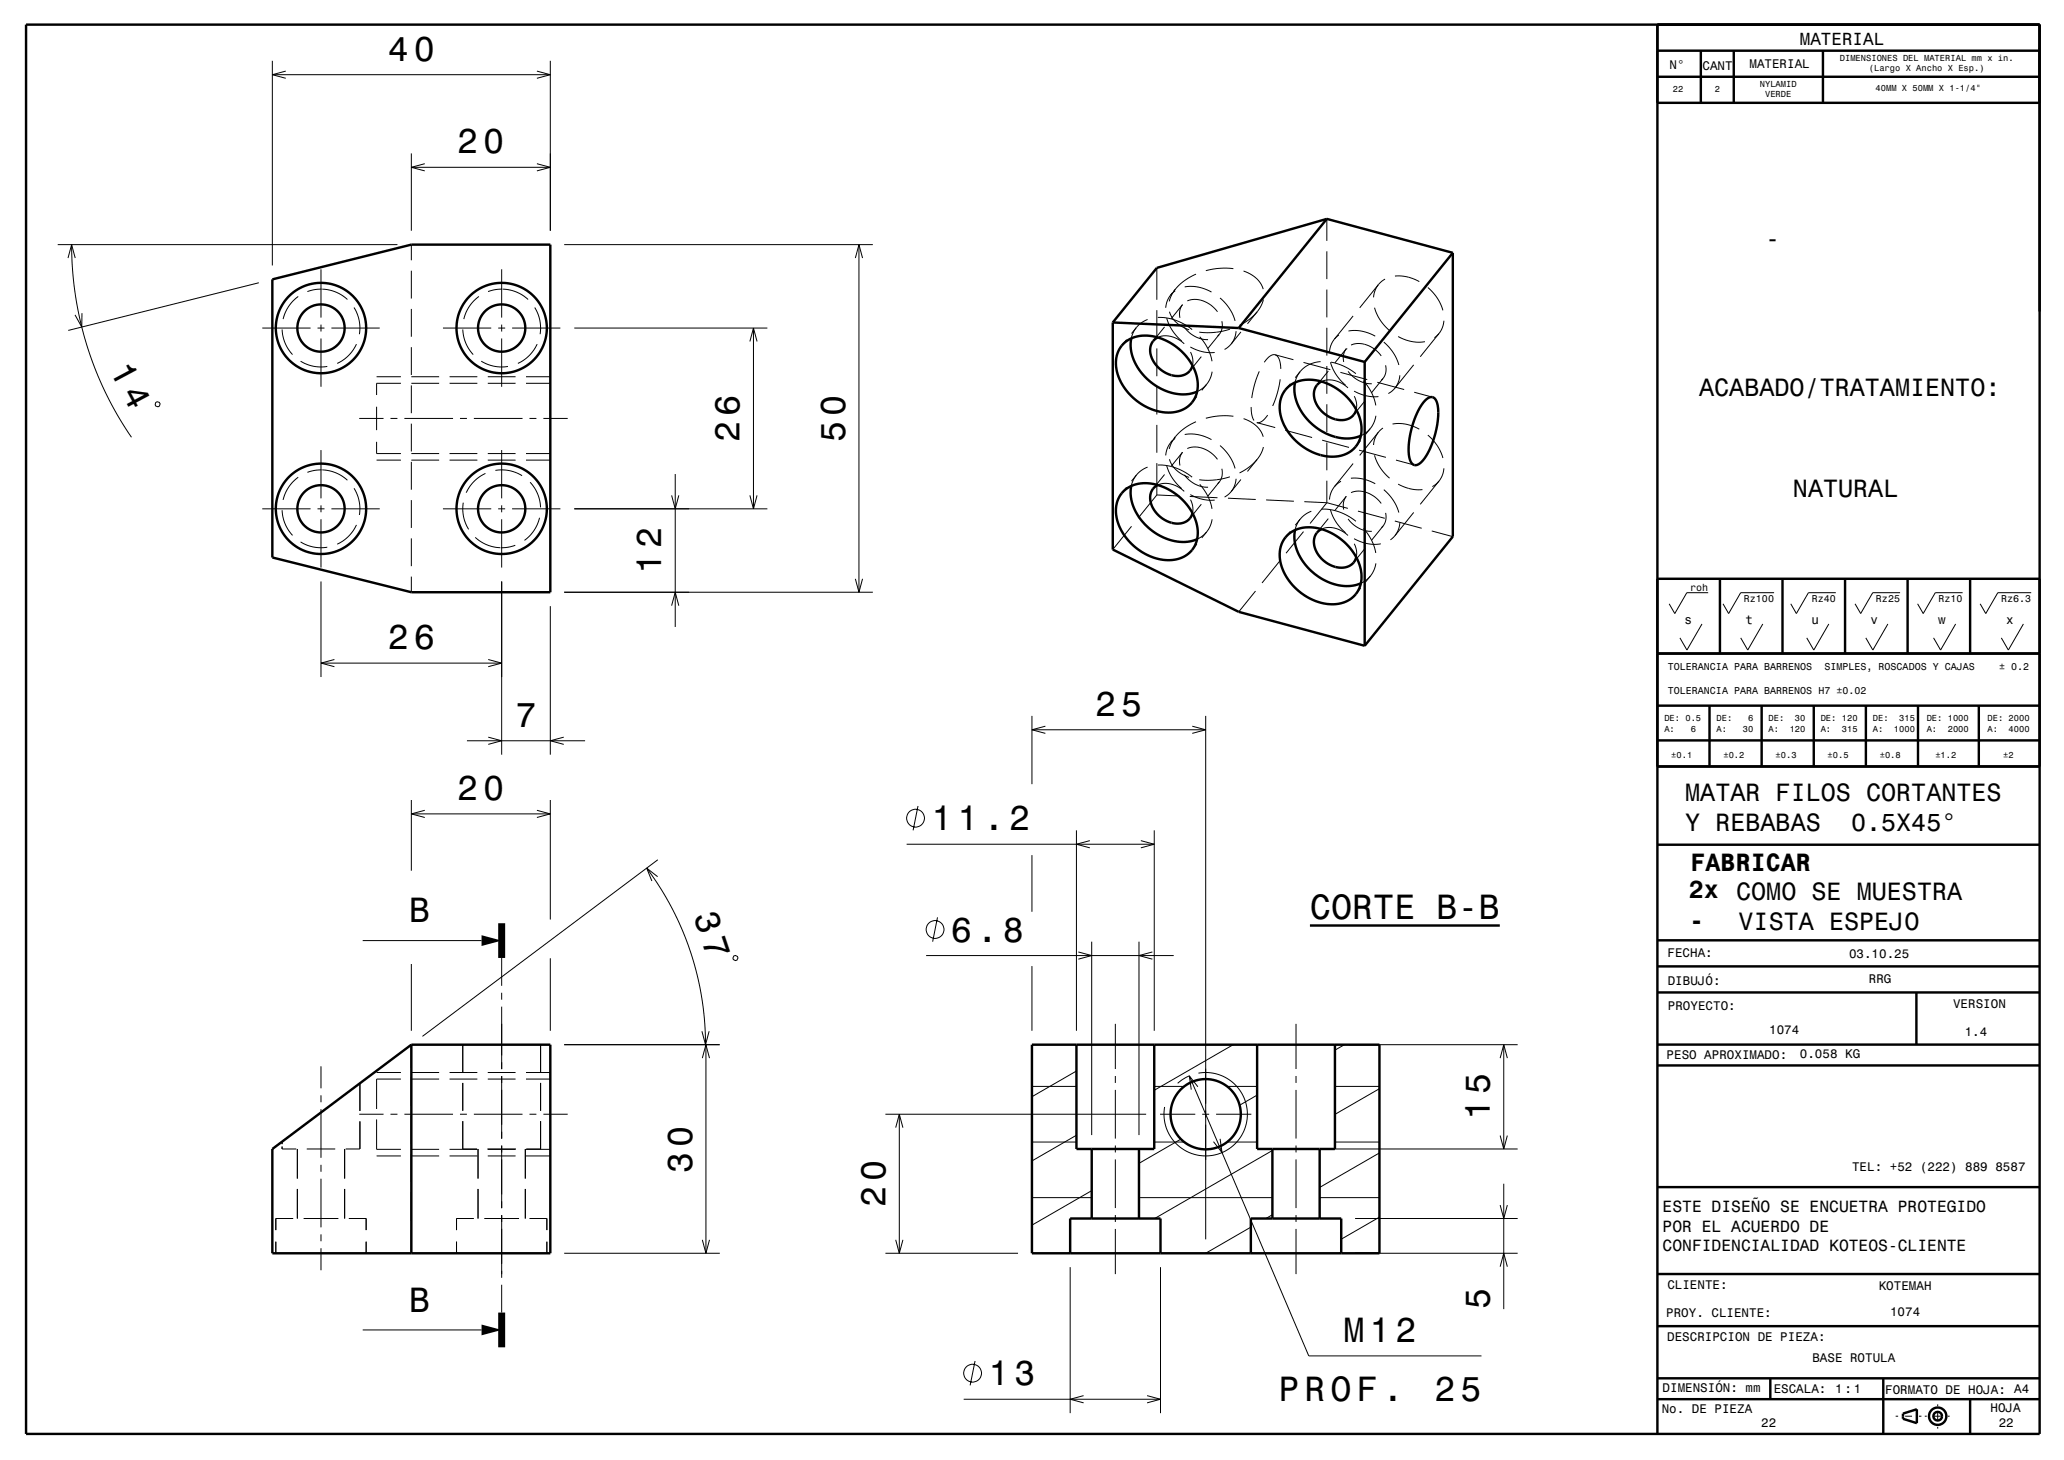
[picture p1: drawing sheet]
<svg xmlns="http://www.w3.org/2000/svg" width="297mm" height="210mm" viewBox="0 0 297 210" stroke-linecap="round" stroke-linejoin="round" font-family="sans-serif">
<g fill="none" stroke="#000" stroke-width=".14">
<path d="M39.2 8.7v29.5M39.2 10.7h40M41.1 10.2l-1.9 .5 1.9 .6M77.3 10.2l1.9 .5-1.9 .6M79.2 8.7v24.5M8.3 35.2h48.9M9.8 37.1l.5-1.9 .5 1.9M10.3 35.2l.1 3.7 .4 3.5 .7 3.5 1 3.8 1.4 3.8 1.3 3 1.6 3 2.1 3.4M46.2 38.7v7M59.2 22.1v11.1M59.2 35.2v2.2M59.2 38.9v4"/>
<path d="M59.2 24.1h20M61.1 23.5l-1.9 .6 1.9 .5M72.2 38.7v7M77.3 23.5l1.9 .6-1.9 .5M81.2 35.2h44.4M123.1 37.1l.5-1.9 .5 1.9M123.6 35.2v50M166.5 38.5v4.6M172.1 39.4a7.8 7.8 0 0 0-3 2.2M177.5 38.6a10.2 10.2 0 0 0-4 .3M178.9 39a4.1 4.1 0 0 1 2.9 2.6M190.9 31.5v3.1"/>
<path d="M190.9 36.1v4M200.7 39.7a6 6 0 0 1 3.5 .8M11.8 45v2l-1-1.7M22.4 57.9l.2-.1 .3 .1 .1 .2-.1 .3-.2 .1-.3-.1-.1-.2zM37.2 40.7l-27.4 6.8M37.7 47.2h7M40.6 47.4a5.6 5.6 0 0 0 1.5 3.6M42.9 42.6a5.6 5.6 0 0 0-2.2 3.3M43.3 52a5.6 5.6 0 0 0 3.8 .7M45.7 47.2h1M46.2 46.7v1M46.2 48.7v6.9"/>
<path d="M46.3 41.6l-1.1 .1-1 .2M46.4 41.6a5.6 5.6 0 0 1 3.6 1.5M47.7 47.2h6.9M50.9 44.2a5.6 5.6 0 0 1 .8 3.9M51.3 49.5a5.6 5.6 0 0 1-2.8 2.8M54.2 58.5v3.4M54.2 54.2h3.5M57.7 55.1h-3.5v1.7M59.2 44.4v4M59.2 49.9v4M59.2 55.4v4M59.2 55.1h4"/>
<path d="M59.2 54.2h4M63.7 47.2h7M64.7 55.1h4M64.7 54.2h4M66.6 47.4a5.6 5.6 0 0 0 1.5 3.6M68.9 42.6a5.6 5.6 0 0 0-2.2 3.3M69.3 52a5.6 5.6 0 0 0 3.8 .7M70.2 55.1h4M70.2 54.2h4M71.7 47.2h1M72.2 46.7v1M72.2 48.7v6.9"/>
<path d="M72.3 41.6l-1.1 .1-1 .2M72.4 41.6a5.6 5.6 0 0 1 3.6 1.5M73.7 47.2h6.9M75.7 55.1h3.5M75.7 54.2h3.5M76.9 44.2a5.6 5.6 0 0 1 .8 3.9M77.3 49.5a5.6 5.6 0 0 1-2.8 2.8M82.6 47.2h27.8M107.9 49.1l.5-1.9 .5 1.9M108.4 47.2v26M162.1 48.9l-.7 .8M163.5 47.1l-.5 .8-.2 .8"/>
<path d="M163.5 47.1l-.7 .9M165.1 46l-.8 .4-.8 .7M166.5 44.6v4M166.5 50.1v4M166.5 55.6v4M166.6 45.7a7.5 7.5 0 0 1 4.9 1.7M166.7 48.5h-.1M166.7 48.5a3.7 3.7 0 0 1 3.7 .9M167.6 47l-1.7 2.1M167.9 45.8a6.7 6.7 0 0 0 2.2 3.3M168.3 44.8a4.1 4.1 0 0 0 2.8 2.6M168.4 42.4l-.4 .8-.3 1.1"/>
<path d="M168.7 42.2l-.3 .2M169.1 41.8l-.7 .6M169.1 41.6l-.6 1-.2 .7M169.1 41.6l-.2 .3M170.2 43.8a2.19 2.19 0 0 0-.4 1.9M170.2 43.8l-1.7 2.1M170.2 43.8h.1M170.4 47.1a4.2 4.2 0 0 0 3.4 1.7M170.5 41.3a5.8 5.8 0 0 1 3.8 .7M170.8 43.3a3.8 3.8 0 0 1 4.4 1.5M171.3 49.9a6 6 0 0 0 3.5 .8M171.3 50.6v.1a2.86 2.86 0 0 1 .3 1.9"/>
<path d="M172.2 57l-.7 .9M172.6 48.4a7.1 7.1 0 0 1 1.8 3.6M172.9 51.3l-1.7 2M173.6 55.3l-.5 .5-.8 .5M173.6 55.3l-.7 .8M174.4 53.5l-.3 1-.5 .8M175.5 48.1l-.3 .2M175.5 48.1l-1.7 2M175.6 42.9a6.7 6.7 0 0 1 2.1 3.3M175.8 46.2a2.2 2.2 0 0 1-.3 1.9M177 47.4a10.3 10.3 0 0 1-4.4 .4M177.2 49.5l-1 .8"/>
<path d="M177.5 59.9a10.1 10.1 0 0 0-4 .3M177.9 47.6l-.3 1.1-.4 .8M178.6 47.7l-1.4 1.8M180 58.5l.1 1.1 .3 .9M180.9 44.8l-1.2 1.2-1.3 .8M180.9 44.8l-1.4 1.8M181.2 53.4a14.1 14.1 0 0 0-1.1 3.9M181.8 43.1l-.3 .8-.6 .9M182.4 59.7a1.76 1.76 0 0 1-1.5 1.1M183.5 51a1.72 1.72 0 0 1 .8 1.7v.4M183.5 51a1.76 1.76 0 0 0-1.6 1.1M183.5 51l2.6 .7"/>
<path d="M184.2 54.6a14.2 14.2 0 0 1-1.1 3.8M185.7 55.2l-.7 .9M187.1 53.5l-.5 .7-.3 .8M187.1 53.5l-.7 .8M187.6 52.1l3.8 1.1M190 52a4.1 4.1 0 0 0-2.9 1.5M190.2 54.8v.1M190.3 54.8a3.7 3.7 0 0 1 3.7 1M190.9 41.6v4M190.9 47.1v4M190.9 52.6v4M190.9 58.1v4"/>
<path d="M191.1 53.4l-1.6 2M191.5 52.1a6.6 6.6 0 0 0 2.1 3.3M191.5 52.1a8 8 0 0 1 3.6 1.6M192 48.8l-.5 .8-.2 1M192.7 48.2l-.7 .6M192.9 53.6l3.8 1M193.7 50.2a2.21 2.21 0 0 0-.3 1.9M193.7 50.2h.1M193.7 50.2l-1.6 2M194 53.4a4.2 4.2 0 0 0 3.4 1.8M194 47.6a5.8 5.8 0 0 1 3.9 .8M194.4 49.6a3.8 3.8 0 0 1 4.4 1.6"/>
<path d="M194.7 45.4l-2.7 3.4M194.8 56.3a6 6 0 0 0 3.5 .7M194.9 57v.1a2.82 2.82 0 0 1 .3 1.8M196.2 54.8a7.2 7.2 0 0 1 1.8 3.5M196.4 57.6l-1.6 2.1M197.8 44.3a6.6 6.6 0 0 0 2.2 3.3M198 59.8l-.3 1-.5 .8M198.2 55l3.9 1M198.3 40.9l-.4 .8-.3 1.1M198.3 40.9l-2.6 3.4M199 54.4l-.2 .3M199 54.4l-1.6 2.1"/>
<path d="M199.1 49.2a6.7 6.7 0 0 1 2.2 3.3M199.3 40.1l-1 .8M199.4 52.5a2.22 2.22 0 0 1-.4 1.9M200.7 55.8l-.9 .8M201.2 48.4a5.8 5.8 0 0 0 3.8 .7M201.4 54l-.2 1-.5 .8M203.4 52.5l-2.7 3.3M203.5 56.4l2.6 .7M205.5 41.4a6.6 6.6 0 0 1 2.1 3.2M207.1 48l-.7 .6M207.1 48l-2.7 3.3M207.8 46.1l-.3 1.1-.4 .8"/>
<path d="M37.7 73.2h7M40.6 73.4a5.6 5.6 0 0 0 1.5 3.6M42.9 68.6a5.6 5.6 0 0 0-2.2 3.3M43.3 78a5.6 5.6 0 0 0 3.8 .7M45.7 73.2h1M46.2 64.7v7M46.2 72.7v1M46.2 74.7v6.9M46.3 67.6l-1.1 .1-1 .2M46.4 67.6a5.6 5.6 0 0 1 3.6 1.5M47.7 73.2h6.9M50.9 70.2a5.6 5.6 0 0 1 .8 3.9"/>
<path d="M51.3 75.5a5.6 5.6 0 0 1-2.8 2.8M51.7 60.2h3.5M54.2 63.6v1.6h3.5M54.2 66.2h3.5M56.2 60.2h1M58.2 60.2h7M59.2 60.9v4M59.2 66.4v4M59.2 71.9v4M59.2 77.4v4M59.2 65.2h4M59.2 66.2h4"/>
<path d="M63.7 73.2h7M64.7 65.2h4M64.7 66.2h4M66.2 60.2h1M66.7 72.3a5.6 5.6 0 0 0 .7 3.8M68.2 60.2h7M68.4 77.3a5.6 5.6 0 0 0 3.6 1.5M69.9 68.1a5.6 5.6 0 0 0-2.8 2.8M70.2 65.2h4M70.2 66.2h4M71.3 67.7a5.6 5.6 0 0 1 3.8 .7M71.7 73.2h1"/>
<path d="M72.2 64.7v7M72.2 72.7v1M72.2 74.7v6.9M73.7 73.2h6.9M74.1 78.4l-.9 .3-1.1 .1M75.7 65.2h3.5M75.7 66.2h3.5M76.2 60.2h1M76.3 69.4a5.6 5.6 0 0 1 1.5 3.6M77.6 74.5a5.6 5.6 0 0 1-2.1 3.2M78.2 60.2h3.5M82.6 73.2h27.8"/>
<path d="M96.6 71.3l.6 1.9 .5-1.9M97.2 68.2v22M107.9 71.3l.5 1.9 .5-1.9M162.1 70.1l-.7 .9M162.8 75.7l-2.7 3.3M163.5 68.3l-.5 .8-.2 .8M163.5 68.3l-.7 .9M165.1 67.2l-.8 .4-.8 .7M166.5 71.2l3.2 .1M166.5 71.2l-2.7 3.3M166.5 61.1v4M166.5 66.6v4.6"/>
<path d="M166.6 66.9a7.5 7.5 0 0 1 4.9 1.7M166.7 69.7l-.1 .1M166.7 69.7a3.7 3.7 0 0 1 3.7 1M167.6 68.3l-1.7 2M167.9 67a6.7 6.7 0 0 0 2.2 3.3M168.3 66.1a4 4 0 0 0 2.8 2.6M168.4 63.7l-.4 .8-.3 1M168.7 63.4l-.3 .3M169.1 63.1l-.7 .6M169.1 62.8l-.6 1-.2 .8M169.1 62.8l-.2 .3M170.2 65.1a2.19 2.19 0 0 0-.4 1.9"/>
<path d="M170.2 65.1l-1.7 2M170.2 65v.1M170.4 68.3a4.2 4.2 0 0 0 3.4 1.8M170.5 62.5a5.8 5.8 0 0 1 3.8 .7M170.8 64.5a3.8 3.8 0 0 1 4.4 1.6M171.2 71.4l4 .2M171.3 71.1a6.1 6.1 0 0 0 3.5 .8M171.3 71.9a2.86 2.86 0 0 1 .3 1.9M172.1 60.7a7.7 7.7 0 0 0-3 2.1M172.2 78.2l-.7 .9M172.6 69.7a7.1 7.1 0 0 1 1.8 3.5M172.9 72.5l-1.7 2.1"/>
<path d="M173.6 76.5l-.5 .6-.8 .5M173.6 76.5l-.7 .9M174.4 74.7l-.3 1-.5 .8M175.5 69.3l-.3 .3M175.5 69.3l-1.7 2.1M175.6 64.1a6.7 6.7 0 0 1 2.1 3.3M175.8 67.4v.1a2.2 2.2 0 0 1-.3 1.8M176.7 71.7l4 .1M177 68.6a10.3 10.3 0 0 1-4.4 .4M177.2 70.7l-1 .8M177.9 68.9l-.3 1-.4 .8M178.6 69l-1.4 1.7"/>
<path d="M178.9 60.2a4.1 4.1 0 0 1 2.9 2.6M180.8 60.8h.1M180.9 60.8l2.6 .7M180.9 66.1l-1 1-1.5 .9M180.9 66.1l-1.4 1.7M181.8 64.3l-.3 .8-.6 1M182.2 71.9l4 .2M184.9 61.9l3.9 1M185.7 76.4l-.7 .9M187.1 74.7l-.5 .8-.3 .7M187.1 74.7l-.7 .9M187.6 76.5l-2.5 3.1"/>
<path d="M187.7 72.2l3.2 .1M188.7 73.5l-1 .6-.6 .6M190.2 73.2a7.5 7.5 0 0 1 4.9 1.8M190.2 76.1h.1M190.3 63.3l3.8 1.1M190.3 76a3.7 3.7 0 0 1 3.7 1M190.9 72.3l-2.4 3M190.9 72.3l3.1 .8M190.9 63.6v4M190.9 69.1v3.2M191.1 74.6l-1.6 2M191.5 73.3a6.6 6.6 0 0 0 2.1 3.3"/>
<path d="M192 70l-.5 .8-.2 1.1M193 69.2l-1 .8M193.7 71.4a2.21 2.21 0 0 0-.3 1.9M193.7 71.4h.1M193.7 71.4l-1.6 2M194 74.6a4.2 4.2 0 0 0 3.4 1.8M194.4 68.8a5.9 5.9 0 0 1 3.5 .8M194.4 70.9a3.8 3.8 0 0 1 4.4 1.5M194.7 66.7l-2.7 3.3M194.8 77.5a5.8 5.8 0 0 0 3.9 .7M194.9 78.2v.1a2.83 2.83 0 0 1 .3 1.8M195.4 73.5l3.9 1.1"/>
<path d="M195.6 64.7l3.8 1.1M195.8 63.4l-.7 .8M196.2 76a7.2 7.2 0 0 1 1.8 3.5M196.4 78.9l-1.6 2M197.2 61.6l-.6 .6-.8 .5M197.2 61.6l-.7 .9M197.8 65.5a6.6 6.6 0 0 0 2.2 3.3M198.3 62.2l-.4 .8-.3 1M198.3 62.2l-2.6 3.3M199 61.6l-.7 .6M199 75.7l-.2 .2M199 75.7l-1.6 2"/>
<path d="M199.1 70.4a6.6 6.6 0 0 1 2.2 3.3M199.4 73.8a2.23 2.23 0 0 1-.4 1.9M200.4 61a5.8 5.8 0 0 1 3.8 .7M200.7 74.9l3.9 1.1M200.7 77.1l-.6 .6M200.9 66.2l2.6 .7M201.2 69.6a6 6 0 0 0 3.5 .8M201.4 75.2l-.2 1-.5 .9M203.4 73.7l-2.7 3.4M205.5 62.6a6.6 6.6 0 0 1 2.1 3.3M206 76.4l3.1 .8M207.1 69.2l-1 .8"/>
<path d="M207.1 69.2l-2.7 3.3M207.8 67.4l-.3 1-.4 .8M46.2 83.6v13.8M46.2 95.4h26M48.1 94.9l-1.9 .5 1.9 .5M59.2 82.9v2.3M70.3 94.9l1.9 .5-1.9 .5M72.2 83.6v24.9M79.2 87.2v21.3M81.2 85.2h44.4M96.6 87.1l.6-1.9 .5 1.9M123.1 83.3l.5 1.9 .5-1.9"/>
<path d="M180.7 85l-2.5 3M184.1 80.7l-2.5 3.2M195.8 84.6l-.7 .9M197.2 82.8l-.6 .6-.8 .5M197.2 82.8l-.7 .9M198 81l-.3 1.1-.5 .7M244.9 89.8l-2.2 3.7-1-1.7M245.8 85.3h-3.1l-1.7 3-.8-1.4M253.7 89.8l-2.2 3.7-1-1.7M255.3 85.3h-4.8l-1.8 3-.8-1.4M263.2 89.8l-2.2 3.7-1-1.7M264.2 85.3h-4l-1.7 3-.8-1.4"/>
<path d="M271.7 89.8l-2.2 3.7-1-1.7M273.4 85.3h-3.9l-1.8 3-.8-1.4M281.4 89.8l-2.2 3.7-1-1.7M282.4 85.3h-3.9l-1.8 3-.8-1.4M291.2 89.8l-2.2 3.7-1-1.7M292.3 85.3h-4.8l-1.8 3-.8-1.4M59.2 115.1v10.1M59.2 117.1h20M61.1 116.6l-1.9 .5 1.9 .5M67.2 106.5h17M70.3 106l1.9 .5-1.9 .6M77.3 116.6l1.9 .5-1.9 .5"/>
<path d="M79.2 115.1v17.2M81.1 106l-1.9 .5 1.9 .6M132.1 115.9l-.7 3.5M148.5 103v9.8M148.5 105h25M150.4 104.5l-1.9 .5 1.9 .5M154.9 119.4v28.9M166.1 119.4v28.9M171.6 104.5l1.9 .5-1.9 .5M173.5 103v75.3M52.2 135.3h17.1M59.2 138.7v9.6"/>
<path d="M72.2 137.8v4M79.2 137.8v10.5M93.1 124.9l1.9 2.8 1.8 3.1 1.5 3.1 1.1 3.1 .9 3.1 .7 3.7 .4 3.5 .1 3M94.6 126.1l-1.5-1.2 .7 1.8M94.7 123.7l-33.9 25.4M105.6 137.5l.2-.1 .3 .2 .1 .2-.2 .3-.2 .1-.3-.2v-.2zM130.5 121.4h35.6M133.3 137.4h35.6M134.9 131.9l-.7 3.5M148.5 123v8.1M148.5 139v9.3M155.2 136.9l1.9 .5-1.9 .6"/>
<path d="M156.8 120.9l-1.9 .5 1.9 .6M157.1 135.4v27.9M163.9 135.4v27.9M164.2 120.9l1.9 .5-1.9 .6M165.8 136.9l-1.9 .5 1.9 .6M46.2 153.4v3.1M46.2 157.5v1M46.2 159.5v7M51.8 155.8v4M54.2 154.3h3.5M57.7 155.2h-3.5v4.3M59.2 150.3v3.2"/>
<path d="M59.2 155v4M59.2 155.2h4M59.2 154.3h4M64.7 155.2h4M64.7 154.3h4M66.6 150.3v4M66.6 155.8v4M70.2 155.2h4M70.2 154.3h4M72.2 142.8v1M72.2 144.8v9M72.2 154.8v9"/>
<path d="M75.7 155.2h3.5M75.7 154.3h3.5M77.8 150.3v4M77.8 155.8v4M81.2 150.3h22.4M101 148.3l.5 2 .5-2M101.1 152.2l.5-1.9 .5 1.9M101.6 150.3v30M148.5 156.3h6.4M154.9 154.1l-6.4 3.6M160.5 147.3v6.5M160.5 154.8v1"/>
<path d="M160.5 156.8v7M166.1 156.3h4.3M169.5 155.8l.8-.6 .8-.5 17.2 40.3h24.9M172.4 156.3l-1.3-1.6 .3 2M172.5 154.4a6 6 0 0 1 7 5.5 6 6 0 0 1-6.4 6.4 6 6 0 0 1-5.5-7.1M176.6 156.3h4.3M177.5 150.3l-11.4 6.5M180.9 157.5l-2.5 1.5M186.5 147.3v6.5M186.5 154.8v1M186.5 156.8v7M192.1 156.3h6.4"/>
<path d="M193.5 150.3l-1.4 .8M194.1 150.3h24.3M198.5 156.6l-6.4 3.7M215.9 152.2l.5-1.9 .5 1.9M216.4 150.3v15M39.7 178.6v1.7M40.6 164.9v.4h2M40.6 164.2v.4M42.2 175.3h-2.5v1.6M42.8 165.3v4.2M42.8 171v4.3M43.7 175.3h5"/>
<path d="M44.1 165.3h4.1M46.2 167.5v1M46.2 169.5v7M46.2 177.5v1M46.2 179.5v3.2M49.6 165.3v4.2M49.6 171v4.3M50.2 175.3h2.5v1.6M51.7 160.3h3.5M51.8 161.3v4h-2.1M52.7 178.6v1.7M54.2 161v4.3h3.5"/>
<path d="M54.2 166.3h3.5M56.2 160.3h1M58.2 160.3h7M59.2 160.5v4M59.2 166v4M59.2 171.5v4M59.2 177v3.3M59.2 165.3h4M59.2 166.3h4M64.7 165.3h4M64.7 166.3h4M65.7 178.6v1.7"/>
<path d="M66.2 160.3h1M66.6 161.3v4h2M68.2 175.3h-2.5v1.6M68.2 160.3h7M68.8 165.3v4.2M68.8 171v4.3M69.7 175.3h5M70.1 165.3h4.1M70.2 165.3h4M70.2 166.3h4M72.2 164.8v9M72.2 174.8v9"/>
<path d="M75.6 165.3v4.2M75.6 171v4.3M75.7 165.3h3.5M75.7 166.3h3.5M76.2 175.3h2.5v1.6M76.2 160.3h1M77.8 161.3v4h-2.1M78.2 160.3h3.5M78.7 178.6v1.7M101.1 178.3l.5 2 .5-2M127.4 160.3h37.5M128.9 178.3l.5 2 .5-2"/>
<path d="M128.9 162.2l.5-1.9 .5 1.9M129.4 160.3v20M148.5 172.3h8.6M148.5 164.3h6.4M154.9 163.3l-6.4 3.7M157.1 171.3l-8.6 4.9M160.5 164.8v1M160.5 166.8v7M160.5 174.8v1M160.5 176.8v6.5M163.9 172.3h19.2M166.1 164.3h4.3"/>
<path d="M166.9 160.3h5.1M169.9 163.8l-6 3.5M173 160.3h1M175 160.3h5.1M175.6 163.8l.2 2-1.2-1.6M176.6 164.3h4.3M180 176.5l-6.5 3.8M183.1 174.7l-.9 .6M183.1 165.5l-16.9 9.8M186.5 164.8v1M186.5 166.8v7M186.5 174.8v1"/>
<path d="M186.5 176.8v6.5M189.9 172.3h8.6M191.9 165.3h26.5M192.1 164.3h6.4M195 175.3h23.4M198.5 175.1l-5.5 3.1M198.5 165.8l-8.6 5M215.9 163.3l.5 2 .5-2M215.9 173.3l.5 2 .5-2M216.4 170.3v18M52.2 191.3h17.1M72.2 184.8v4"/>
<path d="M81.2 180.3h22.4M127.4 180.3h19.1M140.3 195.8l-.7 3.5M154 182.3v21M167 182.3v21M195 180.3h23.4M215.9 182.2l.5-1.9 .5 1.9M138.7 201.3h28.3M155.9 200.7l-1.9 .6 1.9 .5M165.1 200.7l1.9 .6-1.9 .5M272.8 203.7h.3M274.1 203.7h1"/>
<path d="M276.1 203.7h.4M277 203.7h.3M278.3 203.7h1M278.8 202v.2M278.8 203.2v1M278.8 205.2v.3M280.3 203.7h.2"/>
<circle cx="131.7" cy="117.7" r="1.28"/>
<circle cx="134.6" cy="133.7" r="1.28"/>
<circle cx="140" cy="197.5" r="1.28"/>
</g>
<g fill="none" stroke="#000" stroke-width=".35">
<path d="M3.8 3.5h289.7v202.8h-289.7zM238.5 3.5v202.8M238.5 11h55M238.5 7.3h55M244.7 7.3v7.5M249.5 7.3v7.5M262.3 7.3v7.5M293.5 7.3v7.5h-55M293.5 3.5v3.8M190.9 31.5l-24.4 7-6.4 7.9M190.9 31.5l-12.7 15.7M190.9 31.5l18.2 4.9"/>
<path d="M209.1 36.4v40.8l-12.7 15.7M209.1 36.4l-12.7 15.7M39.2 40.2l20-5h20v50h-20l-20-5zM160.1 46.4v32.6l18.1 9 18.2 4.9M160.1 46.4l18.1 .8M161.8 49.3a5.6 5.6 0 0 1 6.4-.1 7.3 7.3 0 0 1 4.1 6.8 4 4 0 0 1-4.9 3.3 8 8 0 0 1-6.8-6.9 3.9 3.9 0 0 1 1.2-3.1zM162.8 48.7a7 7 0 0 0 3.5 6.7 6.5 6.5 0 0 0 6 .9M166.6 48.5a2.3 2.3 0 0 0-.6 3.5 3.8 3.8 0 0 0 4.6 1.8 1.9 1.9 0 0 0 1-1.2M178.2 47.2l18.2 4.9M185.2 55.8a5.2 5.2 0 0 1 5.9-.6 7.7 7.7 0 0 1 4.8 6.7 4 4 0 0 1-4.7 3.8 8 8 0 0 1-7.1-6.9 3.9 3.9 0 0 1 1.1-3zM186.3 55a7 7 0 0 0 3.5 6.8 6.5 6.5 0 0 0 6 .9M190.2 54.9a2.31 2.31 0 0 0-.7 3.4 3.8 3.8 0 0 0 4.7 1.9 1.9 1.9 0 0 0 1-1.3"/>
<path d="M196.4 52.1v40.8M205.1 57.6a.89 .89 0 0 1 1.4-.2 6.5 6.5 0 0 1 .1 4.5 8.6 8.6 0 0 1-2.4 4.9 .84 .84 0 0 1-.9 0 .84 .84 0 0 1-.4-.8 11.5 11.5 0 0 1 2.2-8.4zM161.6 70.7a5.3 5.3 0 0 1 6-.6 7.7 7.7 0 0 1 4.8 6.7 4 4 0 0 1-4.8 3.8 8 8 0 0 1-7-6.9 3.9 3.9 0 0 1 1-3zM162.8 69.9a7 7 0 0 0 3.5 6.8 6.5 6.5 0 0 0 6 .9M166.6 69.8a2.3 2.3 0 0 0-.6 3.4 3.8 3.8 0 0 0 4.6 1.8 1.9 1.9 0 0 0 1-1.2M185.2 77a5.3 5.3 0 0 1 5.9-.5 7.7 7.7 0 0 1 4.8 6.7 4 4 0 0 1-4.7 3.7 8 8 0 0 1-7.1-6.9 3.9 3.9 0 0 1 1.1-3zM186.3 76.2a7 7 0 0 0 3.5 6.8 6.5 6.5 0 0 0 6 .9M190.2 76.1a2.31 2.31 0 0 0-.7 3.4 3.8 3.8 0 0 0 4.7 1.9 1.9 1.9 0 0 0 1-1.3M238.5 94h55M238.5 83.3h55M247.5 83.3v10.7M256.5 83.3v10.7"/>
<path d="M265.5 83.3v10.7M274.5 83.3v10.7M283.5 83.3v10.7M238.5 110.3h55M238.5 101.5h55M238.5 106.5h55M246 101.5v8.8M253.5 101.5v8.8M261 101.5v8.8M268.5 101.5v8.8M276 101.5v8.8M284.7 101.5v8.8"/>
<path d="M188.5 133.1h27.3M238.5 135.3h55M238.5 139h55M238.5 121.5h55M59.2 150.3v30M148.5 150.3h50v30h-50zM154.9 150.3v15h11.2v-15M180.9 150.3v15h11.2v-15M238.5 150.3h55M238.5 142.8h55M238.5 153.3h55M275.8 142.8v7.5"/>
<path d="M39.2 165.3l20-15h20v30h-40zM157.1 165.3v10M163.9 165.3v10M183.1 165.3v10M189.9 165.3v10M238.5 170.8h55M154 180.3v-5h13v5M180 180.3v-5h13v5M238.5 198.3h55M238.5 190.8h55M238.5 183.3h55M254.7 198.3v3"/>
<path d="M271 198.3v8M238.5 201.3h55M273.8 203.3l2-.6v2l-2-.6zM283.5 201.3v5"/>
<circle cx="46.2" cy="47.2" r="6.5"/>
<circle cx="46.2" cy="47.2" r="3.4"/>
<circle cx="72.2" cy="47.2" r="3.4"/>
<circle cx="72.2" cy="47.2" r="6.5"/>
<circle cx="46.2" cy="73.2" r="6.5"/>
<circle cx="46.2" cy="73.2" r="3.4"/>
<circle cx="72.2" cy="73.2" r="6.5"/>
<circle cx="72.2" cy="73.2" r="3.4"/>
<circle cx="173.5" cy="160.3" r="5.1"/>
<circle cx="278.8" cy="203.7" r="1.25"/>
<circle cx="278.8" cy="203.7" r=".63"/>
</g>
<path d="M72.2 132.8v5M72.2 188.8v5" fill="none" stroke="#000" stroke-width="1" stroke-linecap="butt"/>
<g fill="#000">
<path d="M69.3 134.5l2.9 .8-2.9 .8z" fill-rule="evenodd"/>
<path d="M69.3 190.5l2.9 .8-2.9 .8z" fill-rule="evenodd"/>
</g>
<text font-size="5.1" x="99.8" y="131.8" transform="rotate(71 99.8 131.8)">37</text>
<g font-size="5">
<text x="55.8" y="8.7">40</text>
<text x="65.8" y="22.1">20</text>
<text x="15.7" y="53.3" transform="rotate(62 15.7 53.3)">14</text>
<text x="106.4" y="63.6" transform="rotate(-90 106.4 63.6)">26</text>
<text x="121.6" y="63.6" transform="rotate(-90 121.6 63.6)">50</text>
<text x="95.2" y="82.6" transform="rotate(-90 95.2 82.6)">12</text>
<text x="55.8" y="93.4">26</text>
<text x="74.2" y="104.5">7</text>
<text x="157.6" y="103">25</text>
<text x="65.8" y="115.1">20</text>
<text x="134" y="119.4">11.2</text>
<text x="58.9" y="132.7">B</text>
<text x="136.8" y="135.4">6.8</text>
<text x="188.5" y="132.1">CORTE B-B</text>
<text x="214.4" y="161.2" transform="rotate(-90 214.4 161.2)">15</text>
<text x="99.6" y="168.7" transform="rotate(-90 99.6 168.7)">30</text>
<text x="127.4" y="173.7" transform="rotate(-90 127.4 173.7)">20</text>
<text x="58.9" y="188.7">B</text>
<text x="214.4" y="188.3" transform="rotate(-90 214.4 188.3)">5</text>
<text x="193.3" y="193">M12</text>
<text x="142.2" y="199.3">13</text>
<text x="184" y="201.5">PROF.</text>
<text x="206.4" y="201.5">25</text>
</g>
<g font-size="3.6">
<text x="254" y="35.5">-</text>
<text x="244.5" y="57">ACABADO/TRATAMIENTO:</text>
<text x="258" y="71.5">NATURAL</text>
<text x="242.5" y="115.2">MATAR FILOS CORTANTES</text>
<text x="242.5" y="119.5">Y REBABAS</text>
<text x="266.4" y="119.5">0.5X45°</text>
<text x="243.3" y="125.2">FABRICAR</text>
<text x="243" y="129.2">2x COMO SE MUESTRA</text>
<text x="243.1" y="133.7">-</text>
<text x="250.2" y="133.7">VISTA ESPEJO</text>
</g>
<text font-size="2.5" x="259" y="6.5">MATERIAL</text>
<g font-size="2.3">
<text x="239.2" y="174.4">ESTE DISEÑO SE ENCUETRA PROTEGIDO</text>
<text x="239.2" y="177.2">POR EL ACUERDO DE</text>
<text x="239.2" y="180">CONFIDENCIALIDAD KOTEOS-CLIENTE</text>
</g>
<g font-size="1.8">
<text x="240.2" y="9.9">N°</text>
<text x="245" y="10">CANT</text>
<text x="251.7" y="9.8">MATERIAL</text>
<text x="242.4" y="89.8">s</text>
<text x="251.2" y="89.8">t</text>
<text x="260.7" y="89.8">u</text>
<text x="269.2" y="89.8">v</text>
<text x="278.9" y="89.8">w</text>
<text x="288.7" y="89.8">x</text>
<text x="240" y="137.7">FECHA:</text>
<text x="266.1" y="137.8">03.10.25</text>
<text x="240" y="141.6">DIBUJÓ:</text>
<text x="268.9" y="141.5">RRG</text>
<text x="240" y="145.2">PROYECTO:</text>
<text x="254.6" y="148.7">1074</text>
<text x="281" y="145">VERSION</text>
<text x="282.7" y="149">1.4</text>
<text x="239.8" y="152.3">PESO APROXIMADO:</text>
<text x="259" y="152.2">0.058 KG</text>
<text x="266.5" y="168.4">TEL: +52 (222) 889 8587</text>
<text x="239.9" y="185.4">CLIENTE:</text>
<text x="270.3" y="185.5">KOTEMAH</text>
<text x="239.8" y="189.4">PROY. CLIENTE:</text>
<text x="272" y="189.4">1074</text>
<text x="239.9" y="192.9">DESCRIPCION DE PIEZA:</text>
<text x="260.8" y="195.9">BASE ROTULA</text>
<text x="239.1" y="203.2">No. DE PIEZA</text>
<text x="239.2" y="200.3">DIMENSIÓN: mm</text>
<text x="255.2" y="200.3">ESCALA:</text>
<text x="264.1" y="200.4">1:1</text>
<text x="271.3" y="200.5">FORMATO DE HOJA: A4</text>
<text x="286.4" y="203">HOJA</text>
<text x="253.4" y="205.3">22</text>
<text x="287.6" y="205.3">22</text>
</g>
<g font-size="1.4">
<text x="243.2" y="85">roh</text>
<text x="250.9" y="86.6">Rz100</text>
<text x="260.7" y="86.6">Rz40</text>
<text x="269.9" y="86.6">Rz25</text>
<text x="278.9" y="86.6">Rz10</text>
<text x="287.9" y="86.6">Rz6.3</text>
<text x="240" y="96.4">TOLERANCIA PARA BARRENOS</text>
<text x="240" y="99.8">TOLERANCIA PARA BARRENOS H7 ±0.02</text>
<text x="262.5" y="96.4">SIMPLES, ROSCADOS Y CAJAS</text>
<text x="287.6" y="96.4">± 0.2</text>
</g>
<g font-size="1.3">
<text x="264.7" y="8.8">DIMENSIONES DEL MATERIAL mm x in.</text>
<text x="268.9" y="10.3">(Largo X Ancho X Esp.)</text>
<text x="240.7" y="13.3">22</text>
<text x="246.7" y="13.3">2</text>
<text x="253.2" y="12.5">NYLAMID</text>
<text x="254" y="14">VERDE</text>
<text x="269.9" y="13.1">40MM X 50MM X 1-1/4&quot;</text>
<text x="239.5" y="103.7">DE: 0.5</text>
<text x="239.5" y="105.2">A:</text>
<text x="243.3" y="105.2">6</text>
<text x="247" y="103.7">DE:</text>
<text x="247" y="105.2">A:</text>
<text x="250.8" y="105.2">30</text>
<text x="251.5" y="103.7">6</text>
<text x="254.5" y="103.7">DE:</text>
<text x="254.5" y="105.2">A:</text>
<text x="257.5" y="105.2">120</text>
<text x="258.3" y="103.7">30</text>
<text x="262" y="103.7">DE: 120</text>
<text x="262" y="105.2">A:</text>
<text x="265" y="105.2">315</text>
<text x="269.5" y="103.7">DE:</text>
<text x="269.5" y="105.2">A:</text>
<text x="272.5" y="105.2">1000</text>
<text x="273.3" y="103.7">315</text>
<text x="277.2" y="103.7">DE: 1000</text>
<text x="277.2" y="105.2">A:</text>
<text x="280.3" y="105.2">2000</text>
<text x="286" y="103.7">DE: 2000</text>
<text x="286" y="105.2">A:</text>
<text x="289" y="105.2">4000</text>
<text x="240.5" y="109">±0.1</text>
<text x="248" y="109">±0.2</text>
<text x="255.5" y="109">±0.3</text>
<text x="263" y="109">±0.5</text>
<text x="270.5" y="109">±0.8</text>
<text x="278.5" y="109">±1.2</text>
<text x="288.2" y="109">±2</text>
</g>
</svg>
